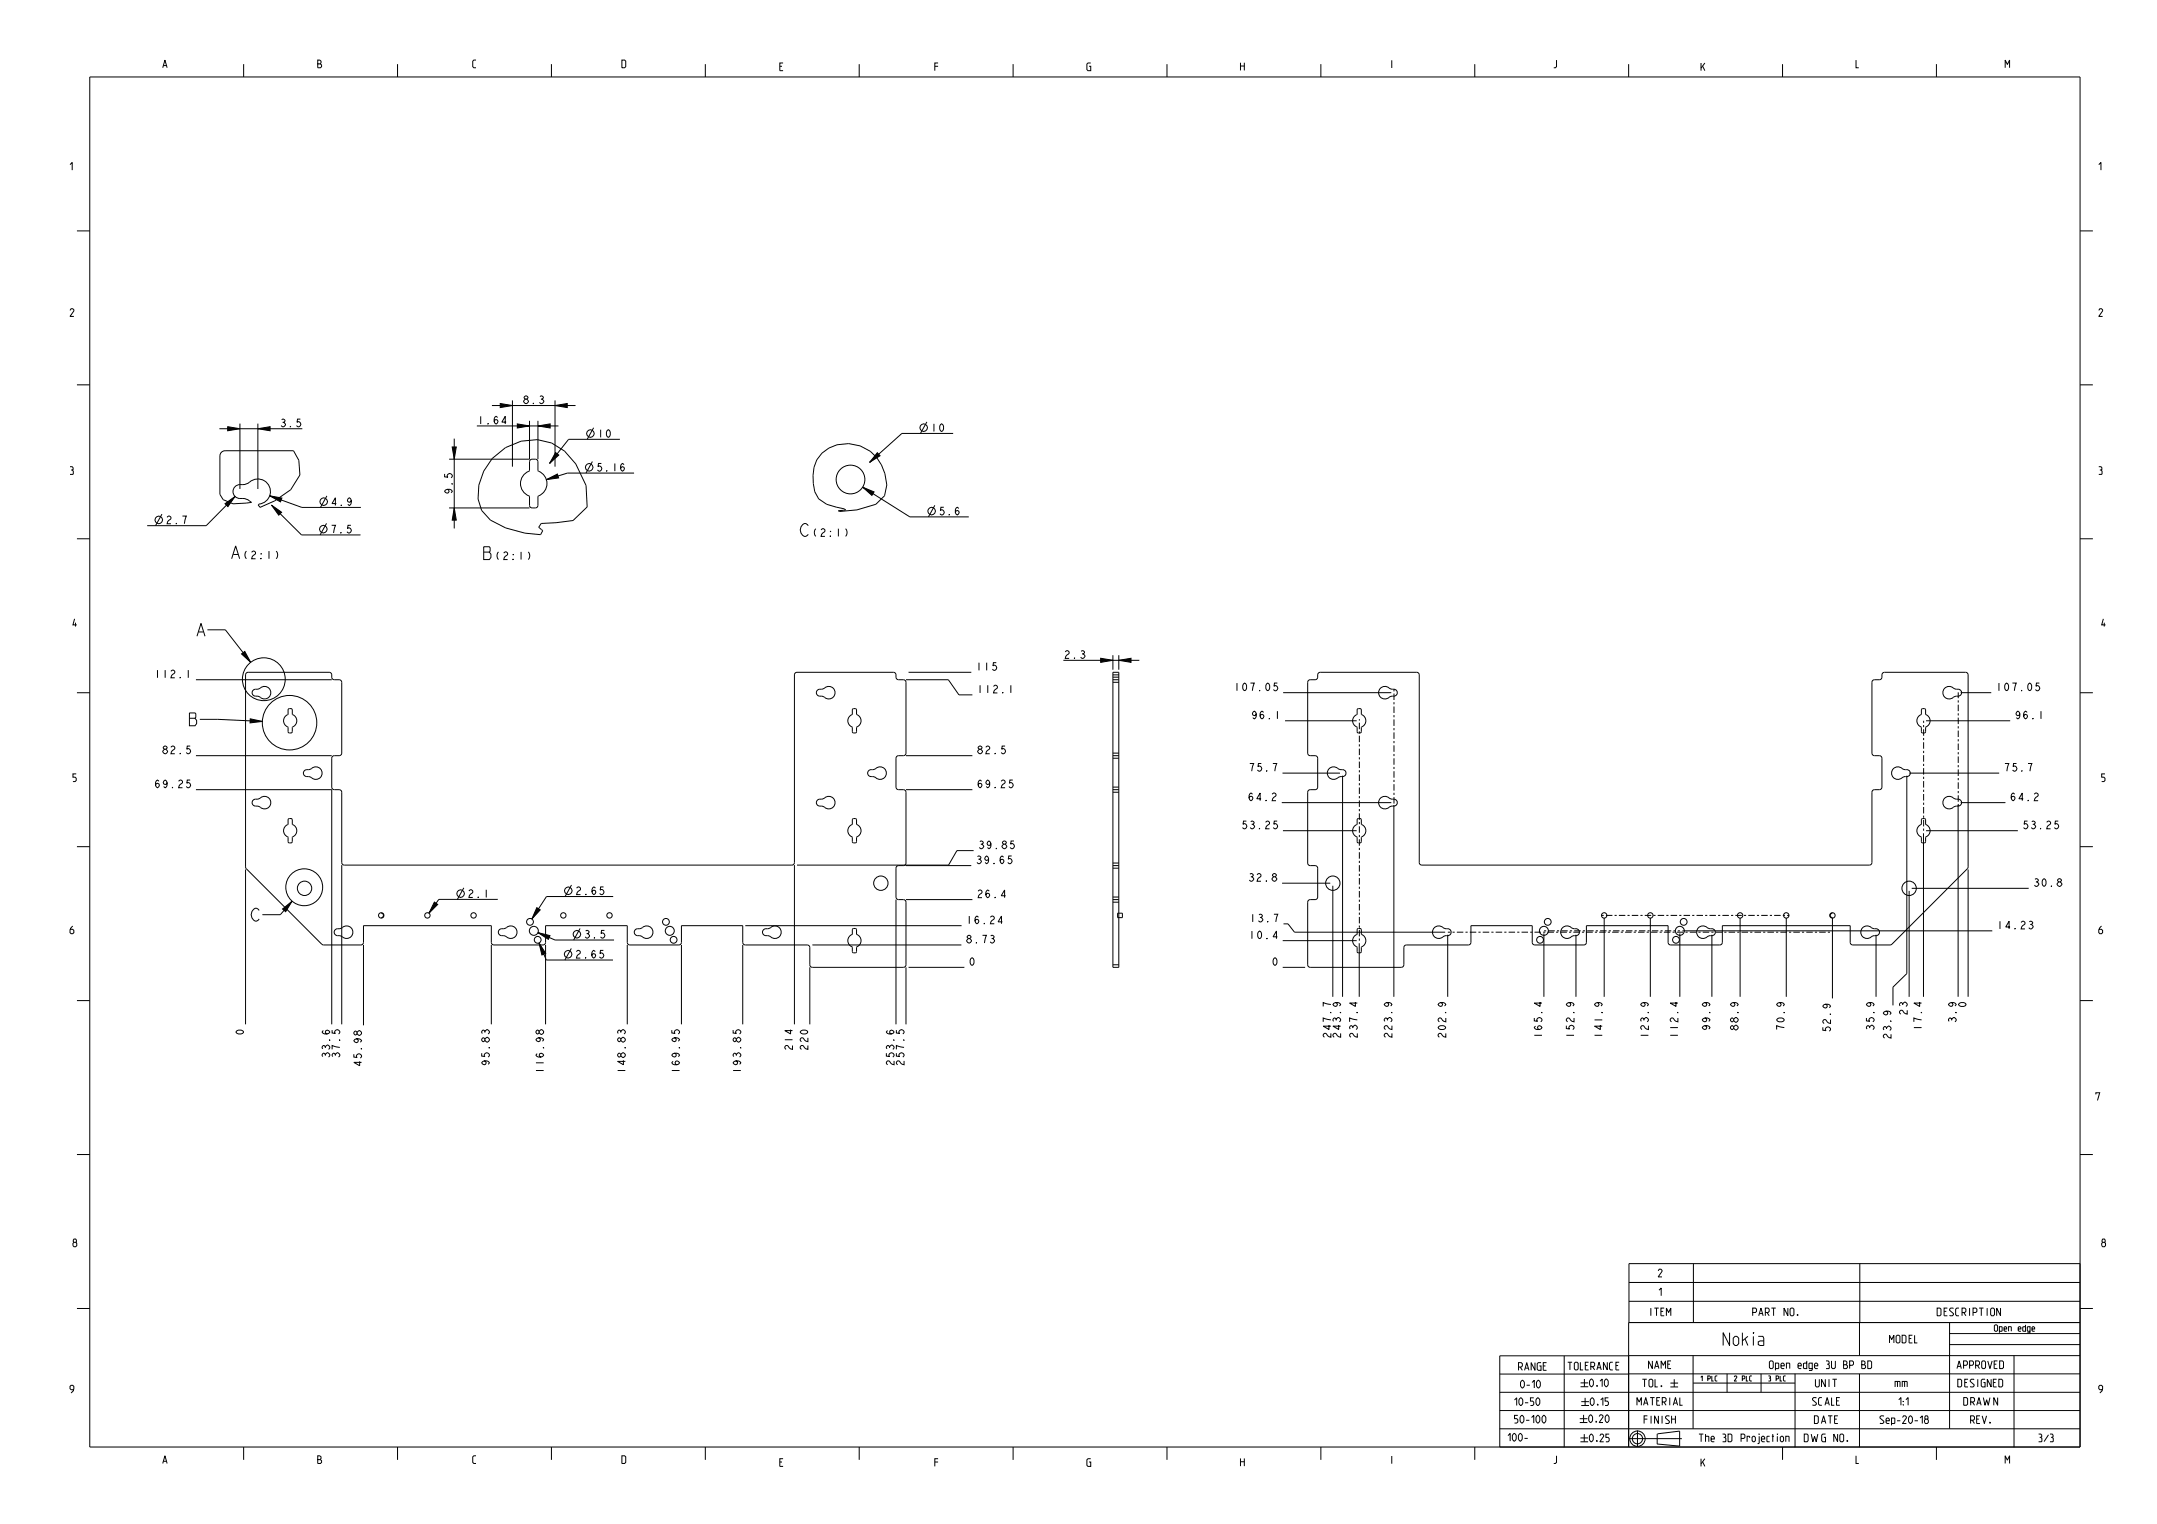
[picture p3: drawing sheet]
<svg xmlns="http://www.w3.org/2000/svg" width="841mm" height="594mm" viewBox="0 0 841 594" stroke-linecap="round" stroke-linejoin="round" font-family="sans-serif">
<g fill="none" stroke="#000" stroke-width=".39">
<path d="M35 30h776v534h-776zM95 25v5M155 25v5M215 25v5M275 25v5M335 25v5M395 25v5M455 25v5M515 25v5M575 25v5M635 25v5M695 25v5"/>
<path d="M755 25v5M30 90h5M811 90h5M30 150h5M191.8 158.1h32.6M195 157.3l4.8 .8-4.8 .8zM199.8 156.1v25.8M210.5 154.6l.8-.3 .5 .5-.5 .8a.86 .86 0 0 1 .5 1.3 .86 .86 0 0 1-1.5-.1M216.4 158.1l4.8-.8v1.6zM216.4 156.1v25.8M811 150h5M85.5 167.1h32.4"/>
<path d="M88.8 166.3l4.7 .8-4.7 .8zM93.5 165.1v25.5M100.5 167.1l4.8-.8v1.6zM100.5 165.1v25.5M114.4 175.7l2.1 3.7 .4 5.7-3.6 5.8-6.2 4.3-5.7 2.6-.8-1 .4-.3M117.1 163.4h-1.1l-.2 1.2a.93 .93 0 0 1 1.3 .2 .93 .93 0 0 1-.2 1.3 .93 .93 0 0 1-1.3-.2M176.3 174.2h1.6l-.8 4.8zM177.1 171v35M185.9 166h31.8M191.9 178.7a21.2 21.2 0 0 1 23.2-6l5 3.1 4.4 5 4 8.4 .4 8.4-5.5 5.3-6.6 .8-5.8 .3-1 1.5 1.6 1.3-.8 1.6-6.2-.6-7.4-2-6-3.1-3.4-3.8-1.4-4.4 .3-5.4 1.9-5.5zM197.4 164.5h-1.7l1.3-2.2v3M201.7 165.2l4.8 .8-4.8 .8z"/>
<path d="M206.5 164v15h-31.4M209.7 166l4.8-.8v1.6zM209.7 164v15M216.6 176.4l1.3 1-3.6 3.2zM231 179.9l-2.5 4.5M231.4 166.7l-2.5 4.5M241.7 171.2h-20l-7.4 9.4M320.5 176.6a15 15 0 0 1 24.5 8l.8 4.4-.9 4.2-3.4 3.4-7.4 2.1-6.7 .7-.5-.3 2.8-.4-.5-.4-6.9-1.7-3.1-2.2-1.5-2.7a18.6 18.6 0 0 1 .8-12.5zM342.1 176.4l1 1.2-4 2.6zM361.4 164.4l-2.5 4.5M371.6 168.9h-20l-12.5 11.3M85.7 192.7l1.3 2 3.9 1.7 7.2-.6"/>
<path d="M87.7 196.3l3.9-2.8-2.7 4zM91.6 193.5l-11.2 11.4h-23M101 196.5h.1M105.2 193.2l4.7 .9-.5 1.5zM105.2 193.2l12.5 4.6h23M105.9 196.9l3.9 2.8-1.1 1.1zM105.9 196.9l11.7 11.6h23M127.5 193.3l-2.5 4.5M137 195l-.2 .5-.6 .3-.6-.3a1.07 1.07 0 0 1 .6-1.5l.4 .3a1.84 1.84 0 0 1-.4 2.7l-.6-.5M173.4 184.7v1.1l1.2 .2a.93 .93 0 0 1 .2-1.3 .93 .93 0 0 1 1.3 .2 .93 .93 0 0 1-.2 1.3M175.1 198h31.4M177.1 198l.8 4.7h-1.6z"/>
<path d="M213 186.9l4.3-2.1 .5 1.5zM243.3 181.1l-.6-.5-.4 .3a1.84 1.84 0 0 0 .4 2.7 1.07 1.07 0 0 0 .6-1.5l-.6-.2-.5 .2-.2 .5M247.2 184.4h-26l-8.2 2.5M336.3 189.9l4.5 1.8-.9 1.4zM336.3 189.9l18.4 11.6h23M364.5 197l-2.5 4.5M373.8 198.2l-.6-.5-.3 .3a1.84 1.84 0 0 0 .3 2.7 1.07 1.07 0 0 0 .6-1.5l-.6-.2-.5 .2-.2 .5M30 210h5M63.1 200.4l-2.5 4.5M71.1 201.1h1.5l-.7 3M127.3 204l-2.5 4.5M136.8 204.7h-1.1l-.2 1.3a.93 .93 0 0 1 1.3 .2 .93 .93 0 0 1-.2 1.3 .93 .93 0 0 1-1.3-.3"/>
<path d="M811 210h5M80.9 245.5h7l9.8 12.7M94.2 254.9l1.2-1 2.3 4.3zM388.5 258.3h-1.2l-.2 1.2a.93 .93 0 0 1 1.4 .2 .93 .93 0 0 1-.2 1.3 .93 .93 0 0 1-1.3-.2M414.6 257.4h29.6M421.5 253.9l.8-.3 .5 .5-.5 .8a.86 .86 0 0 1 .5 1.3 .86 .86 0 0 1-1.5-.1M429.2 256.6l4.7 .8-4.7 .8zM433.9 255.4v5.6M436.2 257.4l4.8-.8v1.6zM436.2 255.4v5.6M30 270h5M73.4 261.2v3"/>
<path d="M76.4 264.9h52.9M353.2 264.9h16.6l4.1 5.9h5.2M354.2 262h24.5M394.1 267.1v3M498 266.2h-1.1l-.2 1.3a.93 .93 0 0 1 1.3 .2 .93 .93 0 0 1-.2 1.3 .93 .93 0 0 1-1.3-.3M498.1 277.2v3M500.3 270h42.2M764.5 270h11.9M795.1 266.2h-1.1l-.2 1.3a.93 .93 0 0 1 1.3 .2 .93 .93 0 0 1-.2 1.3 .93 .93 0 0 1-1.3-.3M795.8 277.2v3M811 270h5M74.1 290.8h-1.1l-.2 1.2a.93 .93 0 0 1 1.3 .2 .93 .93 0 0 1-.1 1.3 .93 .93 0 0 1-1.4-.2"/>
<path d="M76.4 294.5h52.9M77.9 280.4h7l17.4 .8M97.6 280.2l4.7 1-4.8 .6zM353.2 294.5h25.9M391.9 290.8h-1.1l-.2 1.2a.93 .93 0 0 1 1.3 .2 .93 .93 0 0 1-.2 1.3 .93 .93 0 0 1-1.3-.2M496.3 297.6h1.5l-.8 3M501.1 280.9h27.9M751 280.9h32.8M790.7 297.6h1.5l-.7 3M74.1 304h-1.1l-.2 1.3a.93 .93 0 0 1 1.3 .2 .93 .93 0 0 1-.1 1.3 .93 .93 0 0 1-1.4-.3M76.4 307.8h52.9v91.5M353.2 307.8h25.9"/>
<path d="M394.9 304h-1.1l-.2 1.3a.93 .93 0 0 1 1.3 .2 .93 .93 0 0 1-.2 1.3 .93 .93 0 0 1-1.3-.3M496 309.6l.6-.5 .9 .5a1.16 1.16 0 0 1-.9 1.2l-.6 1.3h1.5M499.8 312.8h42.7M500 301.3h22.5M523.5 302.3v86.2M543.5 313.8v74.7M743.5 302.3v77.2l-5.4 5.3v7.1M744.5 301.3h35M763.5 313.8v74.7M764.5 312.8h17.4M793.2 309.6l.5-.5 1 .5a1.16 1.16 0 0 1-1 1.2l-.5 1.3h1.5M30 330h5"/>
<path d="M95.7 338.9v60.4M133.2 337.2v62.1M309.7 337.2v62.1M353.2 337.4h25.5M379.6 331.5h-6.5l-3.3 5.7h-59.1M394.4 333.6h-1.1l-.2 1.3a.93 .93 0 0 1 1.3 .2 .93 .93 0 0 1-.2 1.3 .93 .93 0 0 1-1.3-.3M395.4 327.8h-1.2l-.2 1.2a.93 .93 0 0 1 1.4 .2 .93 .93 0 0 1-.2 1.3 .93 .93 0 0 1-1.3-.2M498 320h-1.2l-.1 1.3a.93 .93 0 0 1 1.3 .2 .93 .93 0 0 1-.2 1.3 .93 .93 0 0 1-1.3-.3M500.2 323.8h28.8M750 324.8v63.7M751 323.8h35.8M767.4 338.9v49.6"/>
<path d="M802.5 320h-1.1l-.2 1.3a.93 .93 0 0 1 1.3 .2 .93 .93 0 0 1-.2 1.3 .93 .93 0 0 1-1.3-.3M811 330h5M110.2 354.3l3.7-3.1-2.5 4.1zM113.9 351.2l-4.6 5.3h-7M169.4 351.6l1.3 .9-3.5 3.4zM180.8 346l-2.5 4.5M194.1 350.5h-23l-3.9 5.4M209.3 353.8l1.3 .8-3.2 3.6zM222.8 344.9l-2.5 4.5M235.3 345.7h-1.1l-.2 1.2a.93 .93 0 0 1 1.3 .2 .93 .93 0 0 1-.2 1.3 .93 .93 0 0 1-1.3-.2M239.1 349.4h-26l-5.7 8.8M349.3 350.6v48.7"/>
<path d="M353.2 350.6h25.9M390.8 359.3h-1.6l1.3-2.2v3M392.1 349.1h-1.7l1.3-2.2v3M496.7 356.3h1.5l-.8 3M496.7 341.7l-.6-.5 .6-.7 .9 .5-.5 .7M499.9 344.2h18.8M519.7 345.2v43.3M625.5 357.8v30.7M643.5 357.8v30.7M678.5 357.8v30.7M696.5 357.8v30.7M714.5 357.8v31.4"/>
<path d="M744.4 347.2v41.3M745.4 346.2h45.6M791.2 359.3l.4-.2 .7 .2 .2 .5-.5 .5a.86 .86 0 0 1 .5 1.4 .86 .86 0 0 1-1.5-.1M802.8 343.7l-.6-.5 .6-.7 .9 .5-.5 .7M141.7 368.3v31.3M191.6 368.3v31M209.7 363.5l4.7 1.2-.6 1.4zM209.7 363.5l6.7 2.9h23M210.2 367.5l2.6 4.1-1.5 .6zM210.2 367.5l2.8 6.7h26M212.7 368.3v31M222.7 369.7l-2.5 4.5"/>
<path d="M226.2 361.9l-2.5 4.5M235.2 370.4h-1.1l-.2 1.3a.93 .93 0 0 1 1.3 .1 .93 .93 0 0 1-.1 1.4 .93 .93 0 0 1-1.4-.3M235.7 362.6h-1.2l-.1 1.3a.93 .93 0 0 1 1.3 .2 .93 .93 0 0 1-.2 1.3 .93 .93 0 0 1-1.3-.3M244.6 368.3v31M265.7 368.3v31M289.6 368.3v31M290.6 360.8h84.3M315.7 377v22.3M316.7 368.3h58.1M353.2 377v22.3M354.2 377h21.8M386.3 364.8l.3-.2 .8 .2 .2 .5-.6 .5a.86 .86 0 0 1 .5 1.4 .86 .86 0 0 1-1.4-.1"/>
<path d="M386.6 365.8h.4M498.1 365.1h-1.7l1.3-2.2v3M500.1 377h8.8M500.1 366.6h28.9M500.4 360.1h1.8l2.5 3.2h58.8M530 367.6v20.9M564.5 364.3v24.2M602 363.8v24.7M614.5 364.3v24.2M655 363.8v24.7M656 362.8h120.8M667.5 364.3v24.2"/>
<path d="M731.5 364.3v24.2M791.6 360.3h.4M30 390h5M518.9 391.5l-3-.7v1.5M520.7 390.8l.5 .2 .3 .5-.3 .6a1.07 1.07 0 0 1-1.5-.6l.3-.4a1.84 1.84 0 0 1 2.7 .4l-.5 .6M528.5 390.6v1.7l-2.3-1.3h3M540.7 390.8l.5 .2 .3 .5-.3 .6a1.07 1.07 0 0 1-1.5-.6l.3-.4a1.84 1.84 0 0 1 2.7 .4l-.5 .6M561.7 390.8l.5 .2 .3 .5-.3 .6a1.07 1.07 0 0 1-1.5-.6l.3-.4a1.84 1.84 0 0 1 2.7 .4l-.5 .6M600.5 390.6v1.7l-2.3-1.3h3M611.7 390.8l.5 .2 .3 .5-.3 .6a1.07 1.07 0 0 1-1.5-.6l.3-.4a1.84 1.84 0 0 1 2.7 .4l-.5 .6M622.7 390.8l.5 .2 .3 .5-.3 .6a1.07 1.07 0 0 1-1.5-.6l.3-.4a1.84 1.84 0 0 1 2.7 .4l-.5 .6M640.7 390.8l.5 .2 .3 .5-.3 .6a1.07 1.07 0 0 1-1.5-.6l.3-.4a1.84 1.84 0 0 1 2.7 .4l-.5 .6"/>
<path d="M653.5 390.6v1.7l-2.3-1.3h3M664.7 390.8l.5 .2 .3 .5-.3 .6a1.07 1.07 0 0 1-1.5-.6l.3-.4a1.84 1.84 0 0 1 2.7 .4l-.5 .6M675.7 390.8l.5 .2 .3 .5-.3 .6a1.07 1.07 0 0 1-1.5-.6l.3-.4a1.84 1.84 0 0 1 2.7 .4l-.5 .6M693.7 390.8l.5 .2 .3 .5-.3 .6a1.07 1.07 0 0 1-1.5-.6l.3-.4a1.84 1.84 0 0 1 2.7 .4l-.5 .6M711.7 391.4l.5 .2 .3 .6-.3 .5a1.07 1.07 0 0 1-1.5-.5l.3-.4a1.84 1.84 0 0 1 2.7 .4l-.5 .5M728.7 390.8l.5 .2 .3 .5-.3 .6a1.07 1.07 0 0 1-1.5-.6l.3-.4a1.84 1.84 0 0 1 2.7 .4l-.5 .6M735.3 394.1l.5 .2 .3 .6-.3 .5a1.07 1.07 0 0 1-1.5-.5l.3-.4a1.84 1.84 0 0 1 2.7 .4l-.5 .5M748.5 390.6v1.7l-2.3-1.3h3M760.7 390.8l.5 .2 .3 .5-.3 .6a1.07 1.07 0 0 1-1.5-.6l.3-.4a1.84 1.84 0 0 1 2.7 .4l-.5 .6M811 390h5M126.1 401.7l-.5 .6 .2 .3a1.84 1.84 0 0 0 2.8-.3 1.07 1.07 0 0 0-1.5-.6l-.3 .6 .3 .5 .5 .2M129.5 401.5v1.1l1.2 .2a.93 .93 0 0 1 .2-1.3 .93 .93 0 0 1 1.3 .2 .93 .93 0 0 1-.2 1.3"/>
<path d="M139.2 402.5l-.5-.6-.7 .6 .5 .9 .7-.6M188.1 402.8l-.3-.4 .3-.7 .5-.2 .5 .6a.86 .86 0 0 1 1.3-.5 .86 .86 0 0 1-.1 1.4M189.1 402.1v.3M210.2 402.1l-.5-.6-.7 .6 .5 .9 .7-.6M241.1 402.8l-.3-.7 .5-.6 .8 .6a.86 .86 0 0 1 1.3-.5 .86 .86 0 0 1-.1 1.4M242.1 402.1v.3M261.9 401.5v1.1l1.3 .2a.93 .93 0 0 1 .2-1.3 .93 .93 0 0 1 1.3 .2 .93 .93 0 0 1-.3 1.3M285.8 401.5v1.1l1.3 .2a.93 .93 0 0 1 .2-1.3 .93 .93 0 0 1 1.3 .2 .93 .93 0 0 1-.3 1.3M308.2 401.3v1.7l-2.2-1.3h3M312.2 401.9a1.84 1.84 0 0 1 2.8 .4l-.3 .3a1.84 1.84 0 0 1-2.7-.3zM346.1 401.7l-.5 .6 .2 .3a1.84 1.84 0 0 0 2.8-.3 1.07 1.07 0 0 0-1.5-.6l-.3 .6 .3 .5 .5 .2M349.5 401.5v1.1l1.2 .2a.93 .93 0 0 1 .2-1.3 .93 .93 0 0 1 1.3 .2 .93 .93 0 0 1-.2 1.3"/>
<path d="M30 450h5M811 450h5M635.1 499.9h175.9M660.3 492.5v23M725.1 492.5v23M811 492.5h-175.9v23M30 510h5M635.1 507.2h175.9M725 515.5v12.9M760.1 519.8h50.9M760.1 515.5v41.4M811 510h5"/>
<path d="M811 515.5h-176v48.5M609.9 528.5v35.5M616.3 539h3M617.8 537.5v3M620 537.9l.6-.4 .7 .9v1.2l-.7 .9-.8-.9zM622.6 540l.2 .4zM623.8 538.4l.9-.9v3M626.2 537.5l.8 .9v1.2l-.6 .9-.9-.9v-1.2zM635 528.5h-50.2v35.5M635 528.4h176M640.3 537.6h1.8M641.2 537.6v3"/>
<path d="M642.9 538l.4-.4h.7l.4 .4v2.1l-.4 .5h-.7l-.4-.5zM645.3 537.6v3h1M651.3 539.1h3M652.8 537.6v3M660.1 539.1h39.8M660.1 528.4v28.5M673.4 535.5v7.2M686.6 535.5v7.2M699.9 535.5v28.5M725 535.5v28.5M760.1 524.1h50.9M785.3 528.4v35.6"/>
<path d="M811 535.5l-226.2 .1M584.8 542.7h226.2M584.8 549.8h226.2M584.8 556.9h226.2M615.9 553h3M615.9 554.5h3M616.3 540.5h3M616.5 546.3h3M616.5 547.8h3M617.4 551.5v3M617.7 559v3M618 544.8v3"/>
<path d="M620.1 551.5l.8 .8v1.3l-.6 .9-.9-.9v-1.3zM620.3 559l.9 .8v1.3l-.6 .9-.9-.9v-1.3zM620.7 544.8l.8 .9v1.3l-.6 .8-.9-.8v-1.3zM622.3 554l.1 .3zM622.9 547.3l.1 .4zM623.5 552.1l.4-.6h.7l.4 .4v.4l-1.5 2.2h1.5M623.8 559.6l.4-.6h.6l.5 .4v.4l-1.5 2.2h1.5M624.1 545.7l.9-.9v3M626.5 551.5l.9 .8v1.3l-.7 .9-.8-.9v-1.3zM627.1 544.8h-1.3v1.3h.9l.4 .4v.9l-.4 .4h-.9M627.4 559h-1.3v1.2h.9l.4 .5v.8l-.4 .5h-.9M638.4 557.5v6.4"/>
<path d="M646.1 558.9v4M646.2 558.9l8.7-1.1v5.8M647.7 540.1l.1 .3zM651.3 540.6h3M765.7 544.7h1l.5 .5v2.1l-.5 .4h-1zM95 564v5M155 564v5M215 564v5M275 564v5M335 564v5M395 564v5M455 564v5"/>
<path d="M515 564v5M575 564v5M616.2 560.5h3M616.2 562h3M622.6 561.5l.1 .3zM635.2 560.7h20.5M646.1 562.8l8.7 .8M695 564v5M755 564v5"/>
<circle cx="230.2" cy="169" r="1.47"/>
<circle cx="360.1" cy="166.7" r="1.47"/>
<circle cx="126.2" cy="195.5" r="1.47"/>
<circle cx="229.7" cy="182.1" r="1.47"/>
<circle cx="363.2" cy="199.2" r="1.47"/>
<circle cx="61.9" cy="202.6" r="1.47"/>
<circle cx="126" cy="206.2" r="1.47"/>
<circle cx="102.9" cy="264.7" r="8.3"/>
<circle cx="112.9" cy="281.7" r="10.6"/>
<circle cx="118.6" cy="345.8" r="7.2"/>
<circle cx="179.6" cy="348.3" r="1.47"/>
<circle cx="221.5" cy="347.2" r="1.47"/>
<circle cx="496.9" cy="342.6" r=".86"/>
<circle cx="803" cy="344.6" r=".86"/>
<circle cx="221.5" cy="371.9" r="1.47"/>
<circle cx="224.9" cy="364.1" r="1.47"/>
<circle cx="140.1" cy="402.6" r=".86"/>
<circle cx="211.1" cy="402.3" r=".86"/>
<circle cx="638.4" cy="560.7" r="3"/>
<circle cx="638.4" cy="560.7" r="2"/>
</g>
<g fill="#000">
<path d="M195 157.3l4.8 .8-4.8 .8zM216.4 158.1l4.8-.8v1.6zM88.8 166.3l4.7 .8-4.7 .8zM100.5 167.1l4.8-.8v1.6zM176.3 174.2h1.6l-.8 4.8zM201.7 165.2l4.8 .8-4.8 .8zM209.7 166l4.8-.8v1.6zM87.7 196.3l3.9-2.8-2.7 4zM105.2 193.2l4.7 .9-.5 1.5zM105.9 196.9l3.9 2.8-1.1 1.1zM177.1 198l.8 4.7h-1.6zM213 186.9l4.3-2.1 .5 1.5z"/>
<path d="M216.6 176.4l1.3 1-3.6 3.2zM336.3 189.9l4.5 1.8-.9 1.4zM342.1 176.4l1 1.2-4 2.6zM94.2 254.9l1.2-1 2.3 4.3zM429.2 256.6l4.7 .8-4.7 .8zM436.2 257.4l4.8-.8v1.6zM97.6 280.2l4.7 1-4.8 .6zM110.2 354.3l3.7-3.1-2.5 4.1zM169.4 351.6l1.3 .9-3.5 3.4zM209.3 353.8l1.3 .8-3.2 3.6zM209.7 363.5l4.7 1.2-.6 1.4zM210.2 367.5l2.6 4.1-1.5 .6z"/>
</g>
<path d="M543.5 268.6v45.6M763.5 314.2v-44.3M750 323.8v-42.9M624.5 356.8h73.1M530 366.6v-86.3M602 362.8h53M713.5 363.3h-149" fill="none" stroke="#000" stroke-width=".39" stroke-dasharray=".8 .8 2.5 .8" stroke-linecap="butt"/>
<!-- layer: 02___PRT_ALL_AXES -->
<g fill="none" stroke="#000" stroke-width=".39">
<circle cx="331.6" cy="186.9" r="5.6"/>
<circle cx="118.7" cy="346.2" r="2.8"/>
<circle cx="148.6" cy="356.8" r="1.05"/>
<circle cx="166.6" cy="356.8" r="1.05"/>
<circle cx="184.6" cy="356.8" r="1.05"/>
<circle cx="206.6" cy="359.3" r="1.33"/>
<circle cx="219.6" cy="356.8" r="1.05"/>
<circle cx="237.6" cy="356.8" r="1.05"/>
<circle cx="259.6" cy="359.3" r="1.33"/>
<circle cx="343.4" cy="344.2" r="2.8"/>
<circle cx="519.7" cy="344.2" r="2.8"/>
<circle cx="603.5" cy="359.3" r="1.33"/>
<circle cx="625.5" cy="356.8" r="1.05"/>
<circle cx="643.5" cy="356.8" r="1.05"/>
<circle cx="656.5" cy="359.3" r="1.33"/>
<circle cx="678.5" cy="356.8" r="1.05"/>
<circle cx="696.5" cy="356.8" r="1.05"/>
<circle cx="714.5" cy="356.8" r="1.05"/>
<circle cx="744.4" cy="346.2" r="2.8"/>
<circle cx="208.1" cy="362.8" r="1.75"/>
<circle cx="209.6" cy="366.3" r="1.33"/>
<circle cx="261.1" cy="362.8" r="1.75"/>
<circle cx="262.6" cy="366.3" r="1.33"/>
<circle cx="600.5" cy="366.3" r="1.33"/>
<circle cx="602" cy="362.8" r="1.75"/>
<circle cx="653.5" cy="366.3" r="1.33"/>
<circle cx="655" cy="362.8" r="1.75"/>
</g>
<!-- layer: 06___PRT_ALL_SURFS -->
<path d="M148.6 355.9a.87 .87 0 0 1 .9 .9 .87 .87 0 0 1-.9 .9M435.7 355.9h1.9v1.8h-1.9zM714.5 355.9a.87 .87 0 0 0-.9 .9 .87 .87 0 0 0 .9 .9" fill="none" stroke="#000" stroke-width=".39"/>
<!-- layer: 7_FEATURES -->
<g fill="none" stroke="#000" stroke-width=".39">
<path d="M114.4 175.7h-26.7l-1 .3-.7 .7-.3 1v15M206.8 179.3l1.9-.3a1 1 0 0 1 1 1l.1 3.5a5.4 5.4 0 0 1 3.5 5 5.4 5.4 0 0 1-3.5 5l-.1 3.5a1 1 0 0 1-1 1h-1.2a1 1 0 0 1-1-1l-.1-3.5a5.4 5.4 0 0 1-3.5-5 5.4 5.4 0 0 1 3.5-5l.1-3.5zM98.1 195.8l-.3-.1a5.6 5.6 0 0 0-4.9-1.5 2.81 2.81 0 0 1-1.9-3.6 2.81 2.81 0 0 1 3.7-1.7 6.6 6.6 0 0 0 3.9-1.8 4.9 4.9 0 0 1 6.7 3.3 4.9 4.9 0 0 1-4.3 6.1M96 262.3l.7-.3h31.6a1 1 0 0 1 1 1v.9a1 1 0 0 0 1 1h1.9a1 1 0 0 1 1 1v27.6a1 1 0 0 1-1 1h-1.9a1 1 0 0 0-1 1v11.3a1 1 0 0 0 1 1h1.9a1 1 0 0 1 1 1v27.4a1 1 0 0 0 1 1h174.5a1 1 0 0 0 1-1v-73.2a1 1 0 0 1 1-1h37.6a1 1 0 0 1 1 1v.9a1 1 0 0 0 1 1h1.9a1 1 0 0 1 1 1v27.6a1 1 0 0 1-1 1h-1.9a1 1 0 0 0-1 1v11.3a1 1 0 0 0 1 1h1.9a1 1 0 0 1 1 1v27.6a1 1 0 0 1-1 1h-1.9a1 1 0 0 0-1 1v11.2a1 1 0 0 0 1 1h1.9a1 1 0 0 1 1 1v24.4a1 1 0 0 1-1 1h-35.5a1 1 0 0 1-1-1v-6.7a1 1 0 0 0-1-1h-24.1a1 1 0 0 1-1-1v-6.5h-23.9v6.5a1 1 0 0 1-1 1h-19.1a1 1 0 0 1-1-1v-6.5h-31.9v6.5a1 1 0 0 1-1 1h-19.1a1 1 0 0 1-1-1v-6.5h-49.9v6.5a1 1 0 0 1-1 1l-15-.1-29.8-29.8-.2-75.4zM98.6 269.2l.6-.5a4.4 4.4 0 0 0 3.3-1.1 2.47 2.47 0 0 1 3 3.1 2.47 2.47 0 0 1-4.3 .9l-.6-.2a1.57 1.57 0 0 1-1.8-.4 1.57 1.57 0 0 1-.2-1.8zM112.4 276.4l.4-.2 1.1 .2 .1 1.9a2.78 2.78 0 0 1 1.7 2.6 2.78 2.78 0 0 1-1.7 2.6v1.7l-.5 .5-1.1-.3-.1-1.9a2.78 2.78 0 0 1-1.7-2.6 2.78 2.78 0 0 1 1.7-2.6zM318.8 268.9l.4-.2a4.4 4.4 0 0 0 3.3-1.1 2.47 2.47 0 0 1 3 3.1 2.47 2.47 0 0 1-4.3 .9l-.6-.2a1.52 1.52 0 0 1-2-.5 1.52 1.52 0 0 1 .2-2zM332.4 276.4l.4-.2 1.1 .2 .1 1.9a2.78 2.78 0 0 1 1.7 2.6 2.78 2.78 0 0 1-1.7 2.6v1.7l-.5 .5-1.1-.3-.1-1.9a2.78 2.78 0 0 1-1.7-2.6 2.78 2.78 0 0 1 1.7-2.6zM433.9 262h2.3v115h-2.3zM433.9 264.9h2.3M433.9 265.9h2.3M433.9 263.9h2.3"/>
<path d="M433.9 263h2.3M510.1 265.2l.8-.3h1.9a1 1 0 0 0 1-1v-.9a1 1 0 0 1 1-1h37.6a1 1 0 0 1 1 1v73.2a1 1 0 0 0 1 1h174.5a1 1 0 0 0 1-1v-27.4a1 1 0 0 1 1-1h1.9a1 1 0 0 0 1-1v-11.3a1 1 0 0 0-1-1h-1.9a1 1 0 0 1-1-1v-27.6a1 1 0 0 1 1-1h1.9a1 1 0 0 0 1-1v-.9a1 1 0 0 1 1-1h31.6a1 1 0 0 1 1 1l-.2 75.4-29.8 29.8-15 .1a1 1 0 0 1-1-1v-6.5h-49.9v6.5a1 1 0 0 1-1 1h-19.1a1 1 0 0 1-1-1v-6.5h-31.9v6.5a1 1 0 0 1-1 1h-19.1a1 1 0 0 1-1-1v-6.5h-23.9v6.5a1 1 0 0 1-1 1h-24.1a1 1 0 0 0-1 1v6.7a1 1 0 0 1-1 1h-35.5a1 1 0 0 1-1-1v-24.4a1 1 0 0 1 1-1h1.9a1 1 0 0 0 1-1v-11.2a1 1 0 0 0-1-1h-1.9a1 1 0 0 1-1-1v-27.6a1 1 0 0 1 1-1h1.9a1 1 0 0 0 1-1v-11.3a1 1 0 0 0-1-1h-1.9a1 1 0 0 1-1-1v-27.6zM529.2 276.4l.4-.2 1.1 .2 .1 1.9a2.78 2.78 0 0 1 1.7 2.6 2.78 2.78 0 0 1-1.7 2.6v1.7l-.5 .5-1.1-.3-.1-1.9a2.78 2.78 0 0 1-1.7-2.6 2.78 2.78 0 0 1 1.7-2.6zM538.2 268.3a2.76 2.76 0 0 1 4 .2l.3 .1a1.54 1.54 0 0 1 1.9 .4 1.54 1.54 0 0 1 0 1.9l-.3 .3a5.5 5.5 0 0 0-3.5 1.1 2.45 2.45 0 0 1-2.7-1.1 2.45 2.45 0 0 1 .3-2.9zM749.4 276.3l1.3 .1 .1 1.9a2.78 2.78 0 0 1 1.7 2.6 2.78 2.78 0 0 1-1.7 2.6v1.7l-.5 .5-1.1-.3-.1-1.9a2.78 2.78 0 0 1-1.7-2.6 2.78 2.78 0 0 1 1.7-2.6v-1.6zM758.2 268.3a2.76 2.76 0 0 1 4 .2l.3 .1a1.54 1.54 0 0 1 1.9 .4 1.54 1.54 0 0 1 0 1.9l-.3 .3a5.5 5.5 0 0 0-3.5 1.1 2.45 2.45 0 0 1-2.7-1.1 2.45 2.45 0 0 1 .3-2.9zM433.9 294.5h2.3M433.9 295.5h2.3M433.9 293.5h2.3M518.2 299.6a2.76 2.76 0 0 1 4 .3l.3 .1a1.54 1.54 0 0 1 1.9 .4 1.54 1.54 0 0 1 0 1.9l-.3 .2a5.5 5.5 0 0 0-3.5 1.2 2.45 2.45 0 0 1-2.7-1.1 2.45 2.45 0 0 1 .3-3zM738.2 299.6a2.76 2.76 0 0 1 4 .3l.3 .1a1.54 1.54 0 0 1 1.9 .4 1.54 1.54 0 0 1 0 1.9l-.3 .2a5.5 5.5 0 0 0-3.5 1.2 2.45 2.45 0 0 1-2.7-1.1 2.45 2.45 0 0 1 .3-3zM98.8 311.7l.4-.1a4.4 4.4 0 0 0 3.3-1.1 2.47 2.47 0 0 1 3 3.1 2.47 2.47 0 0 1-4.3 .9l-.6-.3a1.52 1.52 0 0 1-2-.5 1.52 1.52 0 0 1 .2-2z"/>
<path d="M112.6 319.1l1.3 .2 .1 1.9a2.78 2.78 0 0 1 1.7 2.6 2.78 2.78 0 0 1-1.7 2.6v1.6l-.5 .5-1.1-.2-.1-1.9a2.78 2.78 0 0 1-1.7-2.6 2.78 2.78 0 0 1 1.7-2.6v-1.7zM118.8 300.2l.4-.1a4.4 4.4 0 0 0 3.3-1.1 2.47 2.47 0 0 1 3 3.1 2.47 2.47 0 0 1-4.3 .9l-.6-.3a1.52 1.52 0 0 1-2-.5 1.52 1.52 0 0 1 .2-2zM318.8 311.7l.4-.1a4.4 4.4 0 0 0 3.3-1.1 2.47 2.47 0 0 1 3 3.1 2.47 2.47 0 0 1-4.3 .9l-.6-.3a1.52 1.52 0 0 1-2-.5 1.52 1.52 0 0 1 .2-2zM332.4 319.3l1.1-.3 .4 .3 .1 1.9a2.78 2.78 0 0 1 1.7 2.6 2.78 2.78 0 0 1-1.7 2.6v1.6l-.5 .5-1.1-.2-.1-1.9a2.78 2.78 0 0 1-1.7-2.6 2.78 2.78 0 0 1 1.7-2.6zM338.8 300.2l.4-.1a4.4 4.4 0 0 0 3.3-1.1 2.47 2.47 0 0 1 3 3.1 2.47 2.47 0 0 1-4.3 .9l-.6-.3a1.52 1.52 0 0 1-2-.5 1.52 1.52 0 0 1 .2-2zM433.9 307.8h2.3M433.9 308.8h2.3M433.9 306.8h2.3M529.2 319.3l1.1-.3 .4 .3 .1 1.9a2.78 2.78 0 0 1 1.7 2.6 2.78 2.78 0 0 1-1.7 2.6v1.6l-.5 .5-1.1-.2-.1-1.9a2.78 2.78 0 0 1-1.7-2.6 2.78 2.78 0 0 1 1.7-2.6zM538.2 311.1a2.76 2.76 0 0 1 4 .3l.3 .1a1.54 1.54 0 0 1 1.9 .4 1.54 1.54 0 0 1 0 1.9l-.3 .2a5.5 5.5 0 0 0-3.5 1.2 2.45 2.45 0 0 1-2.7-1.1 2.45 2.45 0 0 1 .3-3zM749.4 319.1l1.3 .2 .1 1.9a2.78 2.78 0 0 1 1.7 2.6 2.78 2.78 0 0 1-1.7 2.6v1.6l-.5 .5-1.1-.2-.1-1.9a2.78 2.78 0 0 1-1.7-2.6 2.78 2.78 0 0 1 1.7-2.6v-1.7zM758.2 311.1a2.76 2.76 0 0 1 4 .3l.3 .1a1.54 1.54 0 0 1 1.9 .4 1.54 1.54 0 0 1 0 1.9l-.3 .2a5.5 5.5 0 0 0-3.5 1.2 2.45 2.45 0 0 1-2.7-1.1 2.45 2.45 0 0 1 .3-3z"/>
<path d="M433.9 337.4h2.3M433.9 338.4h2.3M433.9 336.4h2.3M433.9 350.6h2.3M433.9 351.6h2.3M433.9 349.6h2.3M130.8 362.2l.4-.1a4.4 4.4 0 0 0 3.3-1.1 2.47 2.47 0 0 1 3 3.1 2.47 2.47 0 0 1-4.3 .9l-.6-.3a1.52 1.52 0 0 1-2-.5 1.52 1.52 0 0 1 .2-2zM194.6 362.5l.6-.4a4.4 4.4 0 0 0 3.3-1.1 2.47 2.47 0 0 1 3 3.1 2.47 2.47 0 0 1-4.3 .9l-.6-.3a1.57 1.57 0 0 1-1.8-.3 1.57 1.57 0 0 1-.2-1.9zM247.8 362.2l.4-.1a4.4 4.4 0 0 0 3.3-1.1 2.47 2.47 0 0 1 3 3.1 2.47 2.47 0 0 1-4.3 .9l-.6-.3a1.52 1.52 0 0 1-2-.5 1.52 1.52 0 0 1 .2-2zM297.8 362.2l.4-.1a4.4 4.4 0 0 0 3.3-1.1 2.47 2.47 0 0 1 3 3.1 2.47 2.47 0 0 1-4.3 .9l-.6-.3a1.52 1.52 0 0 1-2-.5 1.52 1.52 0 0 1 .2-2zM332.4 362.1l.4-.2 1.1 .2 .1 1.9a2.78 2.78 0 0 1 1.7 2.6 2.78 2.78 0 0 1-1.7 2.6v1.7l-.5 .5-1.1-.3-.1-1.9a2.78 2.78 0 0 1-1.7-2.6 2.78 2.78 0 0 1 1.7-2.6zM433.9 376h2.3"/>
<path d="M529.2 362.1l.4-.2 1.1 .2 .1 1.9a2.78 2.78 0 0 1 1.7 2.6 2.78 2.78 0 0 1-1.7 2.6v1.7l-.5 .5-1.1-.3-.1-1.9a2.78 2.78 0 0 1-1.7-2.6 2.78 2.78 0 0 1 1.7-2.6zM559.2 361.6a2.76 2.76 0 0 1 4 .3l.3 .1a1.54 1.54 0 0 1 1.9 .4 1.54 1.54 0 0 1 0 1.9l-.3 .2a5.5 5.5 0 0 0-3.5 1.2 2.45 2.45 0 0 1-2.7-1.1 2.45 2.45 0 0 1 .3-3zM609.2 361.6a2.76 2.76 0 0 1 4 .3l.3 .1a1.54 1.54 0 0 1 1.9 .4 1.54 1.54 0 0 1 0 1.9l-.3 .2a5.5 5.5 0 0 0-3.5 1.2 2.45 2.45 0 0 1-2.7-1.1 2.45 2.45 0 0 1 .3-3zM662.2 361.6a2.76 2.76 0 0 1 4 .3l.3 .1a1.54 1.54 0 0 1 1.9 .4 1.54 1.54 0 0 1 0 1.9l-.3 .2a5.5 5.5 0 0 0-3.5 1.2 2.45 2.45 0 0 1-2.7-1.1 2.45 2.45 0 0 1 .3-3zM726.2 361.6a2.76 2.76 0 0 1 4 .3l.3 .1a1.54 1.54 0 0 1 1.9 .4 1.54 1.54 0 0 1 0 1.9l-.3 .2a5.5 5.5 0 0 0-3.5 1.2 2.45 2.45 0 0 1-2.7-1.1 2.45 2.45 0 0 1 .3-3z"/>
</g>
<g font-size="6.5">
<text x="312.5" y="209.1">C</text>
<text x="90.5" y="217.8">A</text>
<text x="188.8" y="218.1">B</text>
<text x="75.9" y="248">A</text>
<text x="72.9" y="282.9">B</text>
<text x="97.3" y="359">C</text>
<text x="670.3" y="524.4">Nokia</text>
</g>
<g font-size="3.9">
<text x="63.4" y="26.4">A</text>
<text x="123.9" y="26.4">B</text>
<text x="184.3" y="26.4">C</text>
<text x="242.5" y="26.4">D</text>
<text x="304" y="27.6">E</text>
<text x="364.5" y="27.6">F</text>
<text x="423.8" y="27.6">G</text>
<text x="483.7" y="27.4">H</text>
<text x="542.1" y="26.5">I</text>
<text x="605.8" y="26.4">J</text>
<text x="663.2" y="27.6">K</text>
<text x="723.7" y="26.4">L</text>
<text x="781.8" y="26.4">M</text>
<text x="27.3" y="66.3">1</text>
<text x="818.3" y="66.3">1</text>
<text x="27.3" y="123.3">2</text>
<text x="818.3" y="123.3">2</text>
<text x="203.6" y="157.3">8.3</text>
<text x="108.9" y="166.4">3.5</text>
<text x="185.9" y="165.3">1.64</text>
<text x="232.7" y="170.5">10</text>
<text x="362.6" y="168.2">10</text>
<text x="27.3" y="184.9">3</text>
<text x="232.2" y="183.6">5.16</text>
<text x="818.3" y="184.9">3</text>
<text x="128.7" y="197">4.9</text>
<text x="176.4" y="193" transform="rotate(-90 176.4 193)">9.5</text>
<text x="365.7" y="200.7">5.6</text>
<text x="64.4" y="204.1">2.7</text>
<text x="128.6" y="207.7">7.5</text>
<text x="317" y="209.1">( 2:1)</text>
<text x="95" y="217.8">( 2:1)</text>
<text x="193.3" y="218.1">( 2:1)</text>
<text x="28.4" y="244.2">4</text>
<text x="819.4" y="244.2">4</text>
<text x="414.6" y="256.6">2.3</text>
<text x="380.2" y="261.3">115</text>
<text x="59.9" y="264.2">112.1</text>
<text x="480.8" y="269.2">107.05</text>
<text x="777.9" y="269.2">107.05</text>
<text x="380.6" y="270.1">112.1</text>
<text x="487.6" y="280.2">96.1</text>
<text x="785.3" y="280.2">96.1</text>
<text x="62.9" y="293.8">82.5</text>
<text x="380.6" y="293.8">82.5</text>
<text x="28.4" y="304.6">5</text>
<text x="486.5" y="300.6">75.7</text>
<text x="781" y="300.6">75.7</text>
<text x="819.4" y="304.6">5</text>
<text x="59.9" y="307">69.25</text>
<text x="380.6" y="307">69.25</text>
<text x="486.3" y="312.1">64.2</text>
<text x="783.4" y="312.1">64.2</text>
<text x="483.7" y="323">53.25</text>
<text x="788.3" y="323">53.25</text>
<text x="381.1" y="330.8">39.85</text>
<text x="380.2" y="336.6">39.65</text>
<text x="486.4" y="343.5">32.8</text>
<text x="792.5" y="345.5">30.8</text>
<text x="182.1" y="349.8">2.1</text>
<text x="224.1" y="348.7">2.65</text>
<text x="380.6" y="349.9">26.4</text>
<text x="486.9" y="359.3">13.7</text>
<text x="27.3" y="363.9">6</text>
<text x="227.4" y="365.6">3.5</text>
<text x="376.4" y="360.1">16.24</text>
<text x="486.6" y="365.9">10.4</text>
<text x="778.3" y="362.1">14.23</text>
<text x="818.3" y="363.9">6</text>
<text x="376.3" y="367.6">8.73</text>
<text x="224" y="373.4">2.65</text>
<text x="377.5" y="376.3">0</text>
<text x="495.6" y="376.3">0</text>
<text x="766.6" y="393" transform="rotate(-90 766.6 393)">0</text>
<text x="743.6" y="396" transform="rotate(-90 743.6 396)">23</text>
<text x="762.7" y="399" transform="rotate(-90 762.7 399)">3.9</text>
<text x="95" y="403.8" transform="rotate(-90 95 403.8)">0</text>
<text x="518.9" y="405" transform="rotate(-90 518.9 405)">247.7</text>
<text x="522.7" y="405" transform="rotate(-90 522.7 405)">243.9</text>
<text x="529.2" y="405" transform="rotate(-90 529.2 405)">237.4</text>
<text x="542.7" y="405" transform="rotate(-90 542.7 405)">223.9</text>
<text x="563.7" y="405" transform="rotate(-90 563.7 405)">202.9</text>
<text x="601.2" y="405" transform="rotate(-90 601.2 405)">165.4</text>
<text x="613.7" y="405" transform="rotate(-90 613.7 405)">152.9</text>
<text x="624.7" y="405" transform="rotate(-90 624.7 405)">141.9</text>
<text x="642.7" y="405" transform="rotate(-90 642.7 405)">123.9</text>
<text x="654.2" y="405" transform="rotate(-90 654.2 405)">112.4</text>
<text x="666.7" y="402" transform="rotate(-90 666.7 402)">99.9</text>
<text x="677.7" y="402" transform="rotate(-90 677.7 402)">88.9</text>
<text x="695.7" y="402" transform="rotate(-90 695.7 402)">70.9</text>
<text x="713.7" y="402.7" transform="rotate(-90 713.7 402.7)">52.9</text>
<text x="730.7" y="402" transform="rotate(-90 730.7 402)">35.9</text>
<text x="737.3" y="405.4" transform="rotate(-90 737.3 405.4)">23.9</text>
<text x="749.2" y="402" transform="rotate(-90 749.2 402)">17.4</text>
<text x="128.6" y="412.8" transform="rotate(-90 128.6 412.8)">33.6</text>
<text x="132.5" y="412.8" transform="rotate(-90 132.5 412.8)">37.5</text>
<text x="309" y="409.8" transform="rotate(-90 309 409.8)">214</text>
<text x="315" y="409.8" transform="rotate(-90 315 409.8)">220</text>
<text x="141" y="416.1" transform="rotate(-90 141 416.1)">45.98</text>
<text x="190.8" y="415.8" transform="rotate(-90 190.8 415.8)">95.83</text>
<text x="212" y="418.8" transform="rotate(-90 212 418.8)">116.98</text>
<text x="243.8" y="418.8" transform="rotate(-90 243.8 418.8)">148.83</text>
<text x="264.9" y="418.8" transform="rotate(-90 264.9 418.8)">169.95</text>
<text x="288.8" y="418.8" transform="rotate(-90 288.8 418.8)">193.85</text>
<text x="348.6" y="415.8" transform="rotate(-90 348.6 415.8)">253.6</text>
<text x="352.5" y="415.8" transform="rotate(-90 352.5 415.8)">257.5</text>
<text x="817.2" y="428.9">7</text>
<text x="28.4" y="485.9">8</text>
<text x="819.4" y="485.9">8</text>
<text x="646.5" y="497.7">2</text>
<text x="646.5" y="505">1</text>
<text x="643" y="512.8">ITEM</text>
<text x="683.3" y="512.8">PART NO.</text>
<text x="755.2" y="512.8">DESCRIPTION</text>
<text x="736.7" y="523.4">MODEL</text>
<text x="610.7" y="534">TOLERANCE</text>
<text x="642.9" y="533.4">NAME</text>
<text x="689.1" y="533.4">Open edge 3U BP BD</text>
<text x="763.3" y="533.4">APPROVED</text>
<text x="592.1" y="534.1">RANGE</text>
<text x="27.3" y="542.9">9</text>
<text x="592.5" y="541">0-10</text>
<text x="707.8" y="540.6">UNIT</text>
<text x="739.1" y="540.6">mm</text>
<text x="763.3" y="540.6">DESIGNED</text>
<text x="818.3" y="542.9">9</text>
<text x="590" y="547.8">10-50</text>
<text x="638.2" y="547.7">MATERIAL</text>
<text x="706.6" y="547.7">SCALE</text>
<text x="739.1" y="547.7">1:1</text>
<text x="766.8" y="547.7">DRAWN</text>
<text x="590" y="554.7">50-100</text>
<text x="640.5" y="554.8">FINISH</text>
<text x="707.8" y="554.8">DATE</text>
<text x="732" y="554.8">Sep-20-18</text>
<text x="768" y="554.8">REV.</text>
<text x="587.6" y="561.7">100-</text>
<text x="660.4" y="561.9">The 3D Projection</text>
<text x="704.2" y="561.9">DWG NO.</text>
<text x="794.7" y="561.9">3/3</text>
<text x="63.4" y="570.4">A</text>
<text x="123.9" y="570.4">B</text>
<text x="184.3" y="570.4">C</text>
<text x="242.5" y="570.4">D</text>
<text x="304" y="571.6">E</text>
<text x="364.5" y="571.6">F</text>
<text x="423.8" y="571.6">G</text>
<text x="483.7" y="571.4">H</text>
<text x="542.1" y="570.5">I</text>
<text x="605.8" y="570.4">J</text>
<text x="663.2" y="571.6">K</text>
<text x="723.7" y="570.4">L</text>
<text x="781.8" y="570.4">M</text>
</g>
<text font-size="3.3" x="776.8" y="518.9">Open edge</text>
<g font-size="2.6">
<text x="662.9" y="538.3">1 PLC</text>
<text x="676.1" y="538.3">2 PLC</text>
<text x="689.3" y="538.3">3 PLC</text>
</g>
</svg>
